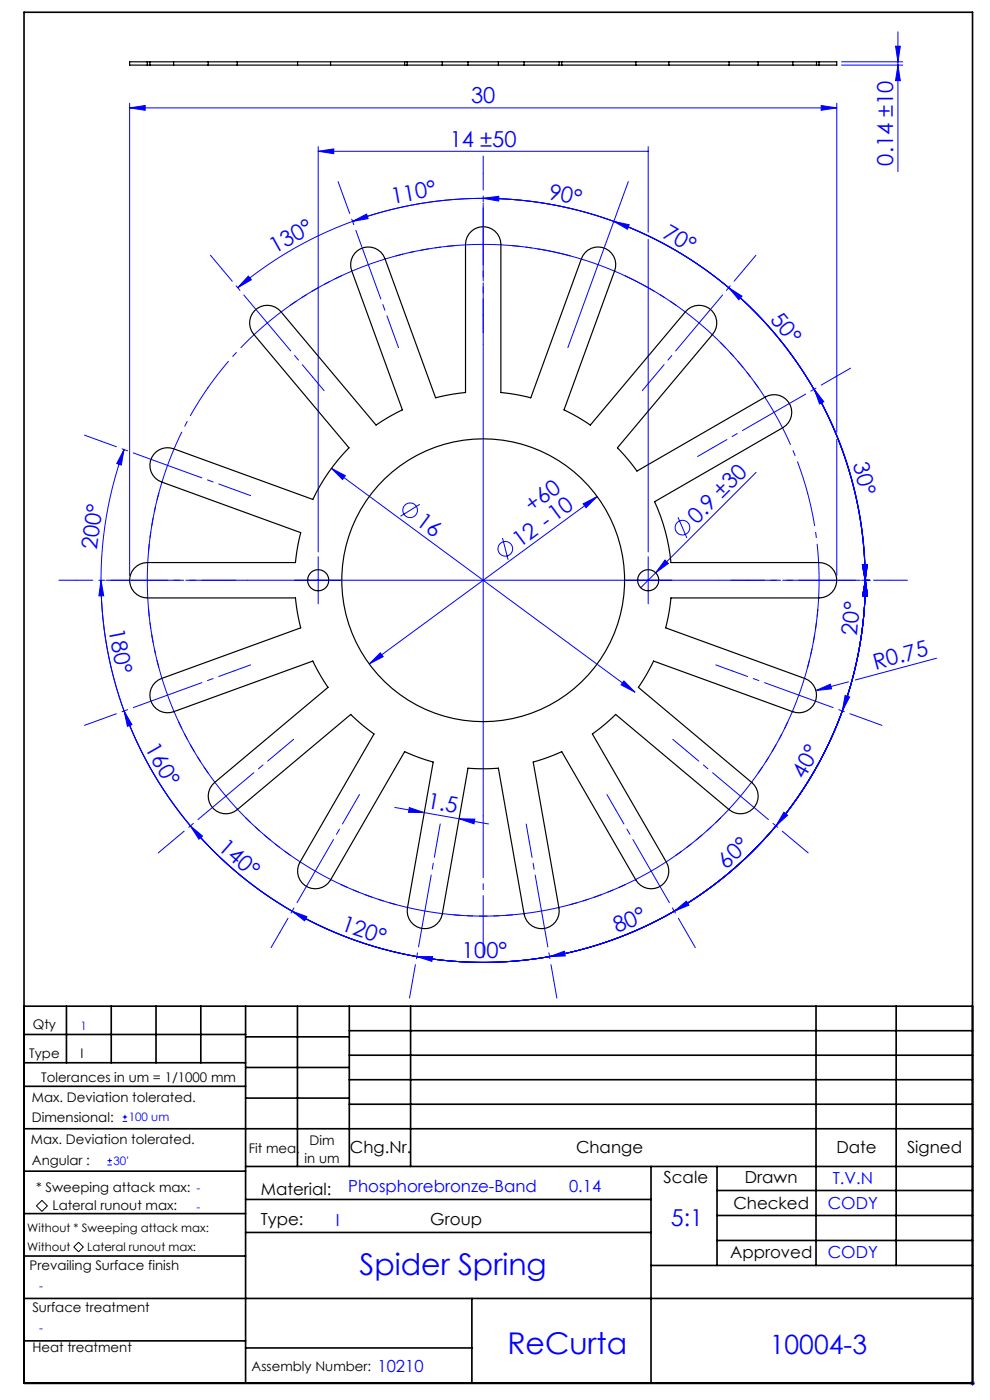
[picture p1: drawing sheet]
<svg xmlns="http://www.w3.org/2000/svg" width="210mm" height="297mm" viewBox="0 0 210 297" stroke-linecap="round" stroke-linejoin="round" font-family="sans-serif">
<g fill="none" stroke="#00f" stroke-width=".21">
<path d="M178.5 13.1h13M178.5 13.8h13M190 9.8h1l-.5 3.3zM190.5 6.8v29.6M190.5 13.8l.5 3.3h-1zM27.5 22.9l3.3-.5v1zM27.5 21.9v100.2M27.5 22.9h150M67.5 32.1l3.3-.5v1zM67.5 31.1v86M67.5 32.1h70M137.5 31.1v18.2"/>
<path d="M174.2 22.4l3.3 .5-3.3 .5zM177.5 21.9v69.8M52.7 58.6l.6 .8-2.9 1.6zM74.8 47l2.9-1.6 .4 1zM74.8 47a81 81 0 0 1 108.7 76.1M102.5 42.1l3.3-.5v1.1zM102.5 42.1a81 81 0 0 1 81 81M112.3 52.5a71.2 71.2 0 0 1 28 10.2M130.2 47l3.3 .7-.4 .9zM130.2 47a81 81 0 0 1 53.3 76.1M132 42l-10.3 28.2M137.5 50.8v66.3"/>
<path d="M50.4 61a81 81 0 0 1 86.3-11.3 81 81 0 0 1 46.8 73.4M102.5 73.1v100M154.6 61l2.8 1.8-.7 .8zM154.6 61a81 81 0 0 1 28.9 62.1M26.3 95.4l-.6 3.3-.9-.4zM26.3 95.4a81.1 81.1 0 0 0 62.1 107.5 81.1 81.1 0 0 0 95.2-79.8M70.3 99.4l3 1.5-.6 .8zM70.3 99.4l64.4 47.4M172.7 82.6l2 2.6-.8 .5zM172.7 82.6a81.1 81.1 0 0 1 10.9 40.5M177.5 93.2v28.9M67.5 118.1v10"/>
<path d="M89 107l-4 2.5M106.6 114.1l1.2 4.6M123.7 106.9l3-1.6-2.4 2.4zM126.7 105.3l-48.4 35.6M137.5 118.1v10M141.1 118.8l.7 .7-2.7 2zM143.8 109.7l1.9 4.4M160.4 100.2l-24.5 24.5M182.9 119.8h1.1l-.5 3.3zM183 119.8h1l-.4 3.3zM21.4 123.1l.6 3.3h-1zM21.4 123.1a81.1 81.1 0 0 0 81.1 81.1 81.1 81.1 0 0 0 81.1-81.1"/>
<path d="M52.5 123.1h100M80.7 138.5l.6 .8-3 1.6zM183.5 123.1h1M183.6 123.1a81.1 81.1 0 0 1-121.6 70.2M183.6 123.1a81.1 81.1 0 0 1-40.6 70.2M183.6 123.1l.4 3.3h-1zM183.6 123.1a81.1 81.1 0 0 1-95.2 79.8M183.6 123.1a81.1 81.1 0 0 1-67 79.8M183.6 123.1a81.1 81.1 0 0 1-53.4 76.2 81.1 81.1 0 0 1-89.8-24.1M183.6 123.1a81.1 81.1 0 0 1-4.9 27.7M183.6 123.1a81.1 81.1 0 0 1-67 79.8 81.1 81.1 0 0 1-90.3-52.1M183.6 123.1a81.1 81.1 0 0 1-19 52.1"/>
<path d="M198.7 139.6l-17.3 4.7M26.3 150.8l1.7 2.9-1 .4zM132.3 144.5l2.4 2.3-3-1.5zM173.1 146.5l3-1.4 .3 1zM179.3 147.5l.9 .4-1.5 2.9zM180 144.6l-6.9 1.9M40.4 175.2l2.5 2.2-.7 .6zM83.7 171.3l6.3 1.1M86.8 171.3l3.2 1.1-3.3-.1zM90 172.4l13.6 2.4M97.4 173.7l3.3 .1-.2 1zM166.3 172.3l.8 .7-2.5 2.2z"/>
<path d="M62 193.3l3.1 1.2-.5 .8zM143 193.3l2.6-2.1 .5 .8zM88.4 202.9h3.4l-.2 1zM116.6 202.9l3.1-1.1 .2 1zM26 237.9h1M26 237h1M26.5 236.5v.9M22.8 247.1h.9M22.8 246.2h.9M23.3 245.7v1M205.8 293.5h1M205.9 293.1l.7 .7"/>
<path d="M206.3 293v1M206.6 293.1l-.7 .7"/>
<circle cx="87" cy="108.3" r="1.56"/>
<circle cx="107.2" cy="116.4" r="1.56"/>
<circle cx="144.8" cy="111.9" r="1.56"/>
</g>
<path d="M8.9 254.7l1.2 1.1-1.2 1.2-1.2-1.2zM16.7 263.5l1 1.1-1 1-1.1-1z" fill="none" stroke="#000" stroke-width=".21"/>
<g fill="none" stroke="#00f" stroke-width=".21" stroke-dasharray="15.2 1.3 1.3 1.3" stroke-linecap="butt">
<path d="M87.6 53.4l-3.6 .9M92.7 52.5l3.7-.4M112.3 52.5l-3.7-.4M117.4 53.4l3.6 .9M46.3 79.3l-2.2 3M64.7 62.7l-3.2 2.1M69.1 60.1l3.4-1.6M135.9 60.1l-3.4-1.6M140.3 62.7l3.1 2.1M155.4 75.4l-2.6-2.8M158.7 79.3l2.2 3M42.1 85.3l2.1-3.2"/>
<path d="M31.9 113.3l-.4 3.7M32.8 108.2l.9-3.6M170.3 101.2l1 3.5M172.2 108.2l-.9-3.6M31.9 132.9l-.4-3.7M32.8 138l.9 3.6M172.2 138l-.9 3.6M173.1 132.9l.4-3.7M39.5 156.5l-1.6-3.4M165.4 156.5l1.7-3.4M42.1 160.9l2.1 3.1M54.8 176l-2.8-2.6"/>
<path d="M58.7 179.3l3 2.2M146.3 179.3l-3 2.2M150.2 176l2.7-2.6M162.9 160.9l-2.1 3.1M75.7 189.1l-3.4-1.5M80.6 190.9l3.5 1M99.9 194.3l-3.7-.2M105.1 194.3l3.7-.2M124.4 190.9l-3.6 1M129.3 189.1l3.4-1.5"/>
</g>
<g fill="none" stroke="#00f" stroke-width=".21" stroke-dasharray="15.2 1.3 1.3 1.3" stroke-dashoffset="7.5" stroke-linecap="butt">
<path d="M78.1 56.1a71.2 71.2 0 0 0-13.4 6.6M78.1 56.1a71.3 71.3 0 0 1 14.6-3.6M102.5 51.8a71.3 71.3 0 0 0-14.9 1.6M102.5 51.8a71.3 71.3 0 0 1 14.9 1.6M56.7 68.5a71.3 71.3 0 0 0-10.4 10.8M56.7 68.5a71.2 71.2 0 0 1 12.4-8.4M148.3 68.5a71.2 71.2 0 0 0-12.4-8.4M148.3 68.5a71.3 71.3 0 0 1 10.4 10.8M35.5 98.7a71.3 71.3 0 0 0-3.6 14.6M35.5 98.7a71.2 71.2 0 0 1 6.6-13.4M164.2 87.5a71.2 71.2 0 0 0-8.8-12.1M164.2 87.5a71.3 71.3 0 0 1 6.1 13.7"/>
<path d="M31.2 123.1a71.3 71.3 0 0 0 1.6 14.9M31.2 123.1a71.3 71.3 0 0 1 1.6-14.9M173.7 123.1a71.3 71.3 0 0 0-1.5-14.9M173.7 123.1a71.3 71.3 0 0 1-1.5 14.9M35.5 147.5a71.2 71.2 0 0 0 6.6 13.4M35.5 147.5a71.3 71.3 0 0 1-3.6-14.6M169.4 147.5a71.3 71.3 0 0 0 3.7-14.6M169.4 147.5a71.2 71.2 0 0 1-6.5 13.4M47.9 168.9a71.3 71.3 0 0 0 10.8 10.4M47.9 168.9a71.3 71.3 0 0 1-8.4-12.4M157.1 168.9a71.3 71.3 0 0 0 8.3-12.4M157.1 168.9a71.3 71.3 0 0 1-10.8 10.4"/>
<path d="M66.9 184.8a71.3 71.3 0 0 0 13.7 6.1M66.9 184.8a71.2 71.2 0 0 1-12.1-8.8M90.1 193.3a71.3 71.3 0 0 0 15 1M90.1 193.3a71.3 71.3 0 0 1-14.4-4.2M114.9 193.3a71.3 71.3 0 0 0 14.4-4.2M114.9 193.3a71.3 71.3 0 0 1-15 1M138.1 184.8a71.2 71.2 0 0 0 12.1-8.8M138.1 184.8a71.3 71.3 0 0 1-13.7 6.1"/>
</g>
<path d="M102.5 73.1v-30M52.5 123.1h-30M152.5 123.1h30M102.5 173.1v30" fill="none" stroke="#00f" stroke-width=".21" stroke-dasharray="15.2 1.3 1.3 1.3" stroke-dashoffset="2.1"/>
<g fill="none" stroke="#00f" stroke-width=".21" stroke-dasharray="15.2 1.3 1.3 1.3">
<path d="M102.5 36.8v-3.7M47.1 57l-2.5-2.8M73 42l-1.3-3.5M132 42l1.3-3.5M157.9 57l2.4-2.8M83.3 70.2l1.2 3.6M102.5 66.8v3.8M121.7 70.2l-1.2 3.6M177.2 80l3.2-1.9M21.4 93.6l-3.5-1.3M66.3 80l2.4 2.9M138.7 80l-2.5 2.9"/>
<path d="M151.2 95l-3.2 1.8M49.6 103.9l3.6 1.2M16.2 123.1h-3.7M46.2 123.1h3.8M158.7 123.1h-3.7M188.7 123.1h3.8M21.4 152.6l-3.5 1.3M49.6 142.3l3.6-1.2M59.4 159.3l2.9-2.5M145.6 159.3l-2.9-2.5M155.4 142.3l-3.6-1.2M183.5 152.6l3.6 1.3"/>
<path d="M36.4 178.5l-2.8 2.4M74.4 171.8l1.8-3.2M92.7 178.5l.7-3.7M112.3 178.5l-.7-3.7M130.6 171.8l-1.9-3.2M168.6 178.5l2.8 2.4M59.4 197.8l-1.9 3.2M145.6 197.8l1.9 3.2M87.5 208l-.6 3.7M117.5 208l.6 3.7"/>
</g>
<g fill="none" stroke="#00f" stroke-width=".21" stroke-dasharray="15.2 1.3 1.3 1.3" stroke-dashoffset="7.5">
<path d="M78.1 56.1l-5.1-14.1M78.1 56.1l5.2 14.1M102.5 51.8v-15M102.5 51.8v15M56.7 68.5l-9.6-11.5M56.7 68.5l9.6 11.5M148.3 68.5l9.6-11.5M148.3 68.5l-9.6 11.5M35.5 98.7l-14.1-5.1M35.5 98.7l14.1 5.2M164.2 87.5l13-7.5M164.2 87.5l-13 7.5"/>
<path d="M31.2 123.1h-15M31.2 123.1h15M173.7 123.1h15M173.7 123.1h-15M35.5 147.5l-14.1 5.1M35.5 147.5l14.1-5.2M169.4 147.5l14.1 5.1M169.4 147.5l-14-5.2M47.9 168.9l-11.5 9.6M47.9 168.9l11.5-9.6M157.1 168.9l11.5 9.6M157.1 168.9l-11.5-9.6"/>
<path d="M66.9 184.8l-7.5 13M66.9 184.8l7.5-13M90.1 193.3l-2.6 14.7M90.1 193.3l2.6-14.8M114.9 193.3l2.6 14.7M114.9 193.3l-2.6-14.8M138.1 184.8l7.5 13M138.1 184.8l-7.5-13"/>
</g>
<g fill="none" stroke="#000" stroke-width=".35">
<path d="M5.1 2.6h201.2v290.9h-201.2zM5.1 213.5h201.2M5.1 219.5h47M14.1 213.5v12M23.6 213.5v12M33.1 213.5v12M42.6 213.5v12M52.1 213.5v80M52.1 220h22M63.1 213.5v34M74.1 218.7h132.2M74.1 213.5v34"/>
<path d="M87.1 213.5v34M173.1 213.5v55M190.1 213.5v55M5.1 239.5h201.2M5.1 230.5h47M5.1 225.5h47M52.1 226.5h22M52.1 233h22M74.1 223.9h132.2M74.1 229.1h132.2M74.1 234.3h132.2M5.1 257.5h47"/>
<path d="M5.1 248.5h47M52.1 247.5h154.2M52.1 254.5h86M138.1 247.5v46M152.1 247.5v21M152.1 252.6h54.2M152.1 257.9h54.2M5.1 275.5h201.2M5.1 266.5h47M52.1 261.5h86M100.1 275.5v18M138.1 268.5h68.2"/>
<path d="M152.1 263.2h54.2M5.1 284.5h47M52.1 286h48"/>
</g>
<g fill="#00f">
<path d="M173.1 146.5l3-1.4 .3 1z"/>
<path d="M141.1 118.8l.7 .7-2.7 2z"/>
<path d="M183 119.8h1l-.4 3.3zM172.7 82.6l2 2.6-.8 .5z"/>
<path d="M182.9 119.8h1.1l-.5 3.3zM154.6 61l2.8 1.8-.7 .8z"/>
<path d="M132.3 144.5l-.6 .8 3 1.5zM70.3 99.4l2.4 2.3 .6-.8z"/>
<path d="M182.9 119.8h1.1l-.5 3.3zM130.2 47l3.3 .7-.4 .9z"/>
<path d="M182.9 119.8h1.1l-.5 3.3zM102.5 42.1l3.3-.5v1.1z"/>
<path d="M27.5 22.9l3.3-.5v1zM174.2 22.4l3.3 .5-3.3 .5zM67.5 32.1l3.3-.5v1z"/>
<path d="M88.4 202.9h3.4l-.2 1zM183.6 123.1l.4 3.3h-1z"/>
<path d="M182.9 119.8h1.1l-.5 3.3zM74.8 47l2.9-1.6 .4 1z"/>
<path d="M116.6 202.9l3.1-1.1 .2 1zM183.6 123.1l.4 3.3h-1z"/>
<path d="M182.9 119.8h1.1l-.5 3.3zM52.7 58.6l.6 .8-2.9 1.6z"/>
<path d="M80.7 138.5l-2.4 2.4 3-1.6zM123.7 106.9l.6 .8 2.4-2.4z"/>
<path d="M143 193.3l2.6-2.1 .5 .8zM183.6 123.1l.4 3.3h-1z"/>
<path d="M166.3 172.3l.8 .7-2.5 2.2zM183.6 123.1l.4 3.3h-1z"/>
<path d="M183.6 123.1l.4 3.3h-1zM26.3 95.4l-.6 3.3-.9-.4z"/>
<path d="M179.3 147.5l.9 .4-1.5 2.9zM183.6 123.1l.4 3.3h-1z"/>
<path d="M190 9.8h1l-.5 3.3zM190.5 13.8l.5 3.3h-1z"/>
<path d="M183.6 123.1l.4 3.3h-1zM21.4 123.1l.6 3.3h-1z"/>
<path d="M26.3 150.8l1.7 2.9-1 .4zM183.6 123.1l.4 3.3h-1z"/>
<path d="M40.4 175.2l2.5 2.2-.7 .6zM183.6 123.1l.4 3.3h-1z"/>
<path d="M62 193.3l3.1 1.2-.5 .8zM183.6 123.1l.4 3.3h-1z"/>
<path d="M86.8 171.3l3.2 1.1-3.3-.1zM97.4 173.7l3.3 .1-.2 1z"/>
</g>
<g fill="none" stroke="#000" stroke-width=".25">
<path d="M31.2 13.1h-3.7v.7h3.7M31.2 13.1h.6M31.2 13.8h.6M31.2 13.1v.7M31.8 13.1h5M31.8 13.8h5M31.8 13.1v.7M36.8 13.1h7.4M36.8 13.8h7.4M36.8 13.1v.7M44.2 13.1h6.1M44.2 13.8h6.1"/>
<path d="M44.2 13.1v.7M50.3 13.1h12.8M50.3 13.8h12.8M50.3 13.1v.7M63.1 13.1h7M63.1 13.8h7M63.1 13.1v.7M70.1 13.1h16.3M70.1 13.8h16.3M70.1 13.1v.7M85.8 13.1v.7M86.4 13.1h7.4"/>
<path d="M86.4 13.8h7.4M86.4 13.1v.7M93.8 13.1v.7M93.8 13.1h5.5M93.8 13.8h5.5M99.3 13.1h6.4M99.3 13.8h6.4M99.3 13.1v.7M105.7 13.1v.7M105.7 13.1h5.5M105.7 13.8h5.5M111.2 13.1h7.4"/>
<path d="M111.2 13.8h7.4M111.2 13.1v.7M118.6 13.1v.7M118.6 13.1h16.3M118.6 13.8h16.3M119.2 13.1v.7M134.9 13.1h7M134.9 13.8h7M134.9 13.1v.7M141.9 13.1v.7M141.9 13.1h12.8M141.9 13.8h12.8"/>
<path d="M154.7 13.1h6.1M154.7 13.8h6.1M154.7 13.1v.7M160.8 13.1v.7M160.8 13.1h7.4M160.8 13.8h7.4M168.2 13.1h5M168.2 13.8h5M168.2 13.1v.7M173.2 13.1v.7M173.2 13.1h.5M173.2 13.8h.5"/>
<path d="M173.7 13.1h3.8v.7h-3.8M173.7 13.1v.7M54 65.9a3.8 3.8 0 0 1 5.6 .2l20.2 24.1 2.7-1.7 2.9-1.5-10.8-29.6a3.8 3.8 0 0 1 2.2-4.8 3.8 3.8 0 0 1 4.9 2.3l10.7 29.5 3.1-.7 3.2-.4v-31.5a3.7 3.7 0 0 1 3.8-3.7 3.7 3.7 0 0 1 3.7 3.7v31.5l3.2 .4 3.2 .7 10.7-29.5a3.8 3.8 0 0 1 4.8-2.3 3.8 3.8 0 0 1 2.3 4.8l-10.8 29.6 2.9 1.5 2.7 1.7 20.2-24.1a3.8 3.8 0 0 1 5.3-.5 3.8 3.8 0 0 1 .5 5.3l-20.2 24.1 2.1 2.4 2 2.5 27.2-15.7a3.7 3.7 0 0 1 5.1 1.4 3.7 3.7 0 0 1-1.3 5.1l-27.2 15.7 1.2 3.1 1 3.2 .8 3.3 .4 3.3h31.4a3.8 3.8 0 0 1 3.8 3.8 3.8 3.8 0 0 1-3.8 3.7h-31.4l-.4 3.2-.7 3.2 29.5 10.7a3.8 3.8 0 0 1 2.3 4.8 3.8 3.8 0 0 1-4.8 2.3l-29.6-10.8-1.5 2.9-1.7 2.7 24.1 20.2a3.7 3.7 0 0 1 .4 5.3 3.7 3.7 0 0 1-5.2 .5l-24.1-20.2-2.4 2.1-2.5 2 15.7 27.2a3.8 3.8 0 0 1-1.4 5.1 3.8 3.8 0 0 1-5.1-1.3l-15.7-27.2-3 1.2-3.1 1 5.5 30.9a3.7 3.7 0 0 1-3.1 4.4 3.7 3.7 0 0 1-4.3-3.1l-5.5-30.9-3.2 .1-3.2-.1-5.5 30.9a3.7 3.7 0 0 1-4.3 3.1 3.7 3.7 0 0 1-3.1-4.4l5.5-30.9-3.1-1-3-1.2-15.7 27.2a3.8 3.8 0 0 1-5.1 1.3 3.8 3.8 0 0 1-1.4-5.1l15.7-27.2-2.5-2-2.4-2.1-24.1 20.2a3.7 3.7 0 0 1-5.3-.5 3.7 3.7 0 0 1 .5-5.3l24.1-20.2-1.7-2.7-1.5-2.9-29.6 10.8a3.8 3.8 0 0 1-4.8-2.3 3.8 3.8 0 0 1 2.3-4.8l29.5-10.7-.7-3.2-.4-3.2h-31.5a3.8 3.8 0 0 1-3.7-3.7 3.8 3.8 0 0 1 3.7-3.8h31.5l.4-3.1 .7-3.2-29.5-10.7a3.7 3.7 0 0 1-2.3-4.9 3.7 3.7 0 0 1 4.8-2.2l29.6 10.8 1.5-3 1.8-2.8 2.1-2.7 2.2-2.5-20.2-24.1a3.8 3.8 0 0 1 .2-5z"/>
<circle cx="67.5" cy="123.1" r="2.25"/>
<circle cx="102.5" cy="123.1" r="30"/>
<circle cx="137.5" cy="123.1" r="2.25"/>
</g>
<g font-size="6.3" fill="#00f">
<text x="76.2" y="270.5">Spider Spring</text>
<text x="107.6" y="287.3">ReCurta</text>
</g>
<text font-size="5.6" fill="#00f" x="163.3" y="287.2">10004-3</text>
<text font-size="4.9" fill="#00f" x="142.3" y="260">5:1</text>
<g font-size="4.7" fill="#00f">
<text x="99.9" y="21.9">30</text>
<text x="95.4" y="31.1">14 ±50</text>
<text x="189.5" y="35.1" transform="rotate(-90 189.5 35.1)">0.14 ±10</text>
<text x="83.3" y="43.2" transform="rotate(-10 83.3 43.2)">110°</text>
<text x="116.2" y="42.1" transform="rotate(12 116.2 42.1)">90°</text>
<text x="58.3" y="53.8" transform="rotate(-29 58.3 53.8)">130°</text>
<text x="140.3" y="50.2" transform="rotate(30 140.3 50.2)">70°</text>
<text x="163.2" y="67.8" transform="rotate(50 163.2 67.8)">50°</text>
<text x="180.9" y="98.5" transform="rotate(75 180.9 98.5)">30°</text>
<text x="88" y="111.2" transform="rotate(36 88 111.2)">16</text>
<text x="112.8" y="108.9" transform="rotate(-36 112.8 108.9)">+60</text>
<text x="147.8" y="111.3" transform="rotate(-45 147.8 111.3)">0.9 ±30</text>
<text x="20.5" y="116.7" transform="rotate(-82 20.5 116.7)">200°</text>
<text x="110.3" y="116.3" transform="rotate(-36 110.3 116.3)">12 -10</text>
<text x="23" y="133.6" transform="rotate(79 23 133.6)">180°</text>
<text x="181.8" y="134.9" transform="rotate(-84 181.8 134.9)">20°</text>
<text x="185.7" y="142.1" transform="rotate(-15 185.7 142.1)">R0.75</text>
<text x="30.7" y="158.8" transform="rotate(60 30.7 158.8)">160°</text>
<text x="170.6" y="165.4" transform="rotate(-61 170.6 165.4)">40°</text>
<text x="90.5" y="171.4" transform="rotate(10 90.5 171.4)">1.5</text>
<text x="46.1" y="180.1" transform="rotate(41 46.1 180.1)">140°</text>
<text x="154" y="184.5" transform="rotate(-43 154 184.5)">60°</text>
<text x="72.1" y="197.3" transform="rotate(19 72.1 197.3)">120°</text>
<text x="98" y="203.2">100°</text>
<text x="130.9" y="198" transform="rotate(-23 130.9 198)">80°</text>
</g>
<g font-size="3.5">
<text x="74.2" y="244.7">Chg.Nr.</text>
<text x="122.2" y="244.7">Change</text>
<text x="177.4" y="244.7">Date</text>
<text x="192.4" y="244.7">Signed</text>
<text x="140.8" y="250.9">Scale</text>
<text x="158" y="250.9">Drawn</text>
<text x="55.3" y="253.5">Material:</text>
<text x="155.6" y="256.4">Checked</text>
<text x="55.3" y="259.8">Type:</text>
<text x="91.3" y="259.8">Group</text>
<text x="154.9" y="266.9">Approved</text>
</g>
<g font-size="3.5" fill="#00f">
<text x="176.6" y="251.1">T.V.N</text>
<text x="73.9" y="252.9">Phosphorebronze-Band</text>
<text x="120.7" y="252.9">0.14</text>
<text x="175.6" y="256.6">CODY</text>
<text x="71.3" y="260">I</text>
<text x="175.6" y="267">CODY</text>
<text x="80.1" y="291.2">10210</text>
</g>
<g font-size="2.8">
<text x="7" y="218.4">Qty</text>
<text x="6.2" y="224.5">Type</text>
<text x="17.1" y="224.6">I</text>
<text x="6.8" y="233.7">Max. Deviation tolerated.</text>
<text x="8.8" y="229.4">Tolerances in um = 1/1000 mm</text>
<text x="6.8" y="238.1">Dimensional:</text>
<text x="6.6" y="242.8">Max. Deviation tolerated.</text>
<text x="52.8" y="244.7">Fit mea.</text>
<text x="65.7" y="242.8">Dim</text>
<text x="6.8" y="247.1">Angular :</text>
<text x="64.6" y="246.6">in um</text>
<text x="7.6" y="252.9">* Sweeping attack max:</text>
<text x="11.2" y="256.7">Lateral runout max:</text>
<text x="6.3" y="269.5">Prevailing Surface finish</text>
<text x="6.9" y="278.3">Surface treatment</text>
<text x="6.9" y="286.7">Heat treatment</text>
<text x="53.4" y="290.9">Assembly Number:</text>
</g>
<g font-size="2.5" fill="#00f">
<text x="17.1" y="218.4">1</text>
<text x="27.3" y="237.9">100 um</text>
<text x="24.1" y="247.1">30'</text>
<text x="41.7" y="256.9">-</text>
<text x="41.7" y="252.9">-</text>
<text x="8.3" y="273.7">-</text>
<text x="8.3" y="282.6">-</text>
</g>
<g font-size="2.5">
<text x="5.8" y="261.4">Without * Sweeping attack max:</text>
<text x="5.8" y="265.4">Without</text>
<text x="18.5" y="265.3">Lateral runout max:</text>
</g>
</svg>
